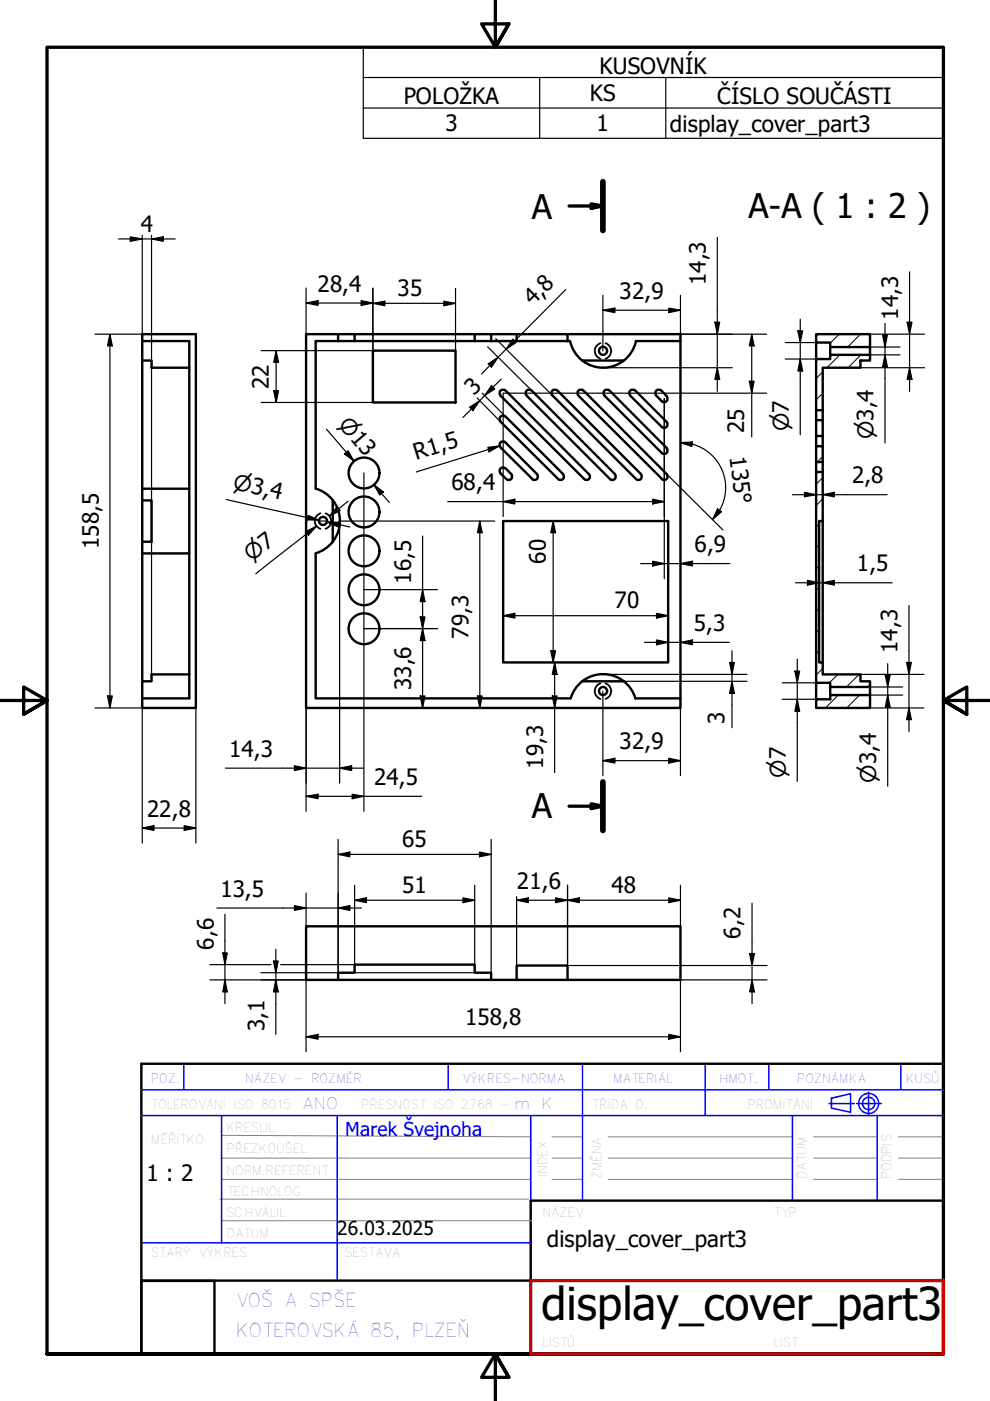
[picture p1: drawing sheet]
<svg xmlns="http://www.w3.org/2000/svg" width="210mm" height="297mm" viewBox="0 0 210 297" stroke-linecap="round" stroke-linejoin="round" font-family="sans-serif">
<g fill="none" stroke="#000" stroke-width=".21">
<path d="M173.5 70.9l-.5 .4M174.4 78.9l-1.4 1.3M177.9 70.9l-1.9 1.9M178.1 75.2l-2.8 2.8M182.4 70.9l-2.7 2.7M182.5 75.2l-2.7 2.8M184.5 73.3l-.3 .3M173.2 89.1l-.2 .1M174.4 83.4l-1.4 1.4M174.4 92.3l-.1 .1M174.4 96.8l-1.1 1.2M173.7 115.5l-.7 .7"/>
<path d="M173.7 111l-.7 .7M174.4 110.3l-.2 .2M174.4 105.8l-1.4 1.4M174.4 101.3l-1.4 1.4M173.7 138l-.7 .6M173.7 133.5l-.7 .6M173.7 129l-.7 .7M173.7 124.5l-.7 .6M173.7 120l-.7 .6M174.4 141.7l-1.4 1.4M177.7 143l-1.9 1.8M177.7 147.4l-2.7 2.7"/>
<path d="M182.2 143l-2.7 2.7M182.2 147.4l-2.7 2.7M184.5 145.1l-.5 .6M184.5 149.7l-.5 .4"/>
</g>
<path d="M127.3 72.8a1.72 1.72 0 0 0-1.2 1.6 1.72 1.72 0 0 0 1.2 1.7M128.4 72.8a1.73 1.73 0 0 1 1.2 1.6 1.73 1.73 0 0 1-1.2 1.7M67.9 108.8a1.72 1.72 0 0 0-1.2 1.7 1.72 1.72 0 0 0 1.2 1.6M69 108.8a1.73 1.73 0 0 1 1.2 1.7 1.73 1.73 0 0 1-1.2 1.6M127.3 144.9a1.72 1.72 0 0 0-1.2 1.6 1.72 1.72 0 0 0 1.2 1.7M128.4 144.9a1.73 1.73 0 0 1 1.2 1.6 1.73 1.73 0 0 1-1.2 1.7" fill="none" stroke="#000" stroke-width=".38"/>
<g fill="none" stroke="#000" stroke-width=".51">
<path d="M30.2 72.3v33.8M30.2 76.4h1.9v1.6h8M71.7 70.9h-6.8v79.2h79.4v-2h-9.6a7.1 7.1 0 0 0-11.2-3.7M71.7 72.3h32.4M71.7 70.9h32.4v1.4M71.7 72.3h-4.8v31.3M71.7 70.9v1.4M75.2 70.9v1.4M79.1 74.3h17.5v11h-17.5zM100.6 70.9v1.4M104.1 72.3h5.4M104.1 70.9h5.4"/>
<path d="M109.5 70.9h10.8v1.4h-10.8zM120.3 72.3h.6l.7 2 .8 1.2 1.1 1M120.3 70.9h24v1.4h-9.5M123.4 76.4h8.8M134.8 72.3a7.1 7.1 0 0 1-11.3 4.2M144.3 72.3v75.8M173 76.1h3v-.9h8.5v1.2h-2.1v1.6h-8v9h-1.4zM173 70.9h11.5v2.7h-8.5v-1h-3zM173 72.6v3.5M176 73.6v1.6M184.5 73.6v1.6M106.1 94.9l6.7 6.6"/>
<path d="M106.1 94.8a.73 .73 0 0 1 0-1 .73 .73 0 0 1 1.1 0l6.7 6.7M107.2 99.3a.73 .73 0 0 0-1.1 0 .73 .73 0 0 0 0 1.1M107.2 88.3a.73 .73 0 0 0-1.1 0 .73 .73 0 0 0 0 1.1l12.2 12.1M107.2 99.3l1.2 1.2M107.2 88.3l12.2 12.2M122.6 83.9l17.7 17.6M123.7 82.8a.73 .73 0 0 0-1.1 0 .73 .73 0 0 0 0 1M123.7 82.8l17.7 17.7M129.2 82.8a.73 .73 0 0 0-1 0 .73 .73 0 0 0 0 1l12.1 12.3M129.2 82.8l12.2 12.2M134.7 82.8a.73 .73 0 0 0-1.1 0 .73 .73 0 0 0 0 1l6.7 6.7M134.7 82.8l6.7 6.7"/>
<path d="M141.3 89.5a.73 .73 0 0 1 0 1 .73 .73 0 0 1-1 0M141.3 95a.73 .73 0 0 1 0 1 .73 .73 0 0 1-1 0M141.3 84a.73 .73 0 0 1 0 1.1 .73 .73 0 0 1-1 0M141.4 84l-1.2-1.2a.73 .73 0 0 0-1 0 .73 .73 0 0 0 0 1l1.1 1.3M173 89.1h1.4v3.3h-1.4zM173 94.6h1.4v3.4h-1.4zM173 87v2.1M173 92.4v2.2M173 98v2.1M174.4 87v2.1M174.4 92.4v2.2M174.4 98v2.1"/>
<path d="M30.2 114.9v35.2h11.3v-79.2h-11.3v1.4h9.9v75.8h-9.9M30.2 106.1h1.9v8.8h-1.9M30.2 117.3h9.9M30.2 103.6h9.9M30.2 106.1v8.8M66.9 117.3v30.8h54.1M66.9 103.6a7.1 7.1 0 0 1 5.2 6.8 7.1 7.1 0 0 1-5.2 6.9M70.5 106.1v8.8M106.1 100.4l1.2 1.1M106.7 110.5h35v29.9h-35zM108.4 100.5a.73 .73 0 0 1 0 1.1 .73 .73 0 0 1-1.1 0M113.8 100.5a.73 .73 0 0 1 0 1.1 .73 .73 0 0 1-1 0"/>
<path d="M119.4 100.5a.73 .73 0 0 1 0 1.1 .73 .73 0 0 1-1.1 0M124.8 100.5l-17.6-17.7a.73 .73 0 0 0-1.1 0 .73 .73 0 0 0 0 1l17.7 17.7M124.9 100.5a.73 .73 0 0 1 0 1.1 .73 .73 0 0 1-1.1 0M130.3 100.5a.73 .73 0 0 1 0 1.1 .73 .73 0 0 1-1 0M130.4 100.5l-17.7-17.7a.73 .73 0 0 0-1 0 .73 .73 0 0 0 0 1l17.6 17.7M135.9 100.5a.73 .73 0 0 1 0 1.1 .73 .73 0 0 1-1.1 0M135.9 100.5l-17.7-17.7a.73 .73 0 0 0-1.1 0 .73 .73 0 0 0 0 1l17.7 17.7M141.3 100.5a.73 .73 0 0 1 0 1.1 .73 .73 0 0 1-1 0M173 100.1h1.4v10.4h-.7v29.9h.7v2.6h8v1.4h2.1v1.3h-8.5v-.9h-3zM174.4 110.5v29.9M40.1 143h-8v1.4h-1.9M123.4 144.4h8.8"/>
<path d="M123.5 144.4l-1.4 1.4-.6 1.1-.5 1.2M173 148.3h3v-.9h8.5v2.7h-11.5zM173 144.8v3.5M176 145.7v1.7M184.5 145.7v1.7M71.7 207.8h-6.8v-11.4h79.4v11.4h-24v-3.1h-10.8v3.1M71.7 207.8h48.6M71.7 207.8v-1.6h3.5v-1.7h25.4v1.7h3.5v1.6"/>
<circle cx="127.9" cy="74.4" r=".86"/>
<circle cx="68.5" cy="110.4" r=".86"/>
<circle cx="77.2" cy="100.3" r="3.3"/>
<circle cx="77.2" cy="108.5" r="3.3"/>
<circle cx="77.2" cy="116.8" r="3.3"/>
<circle cx="77.2" cy="133.3" r="3.3"/>
<circle cx="77.2" cy="125" r="3.3"/>
<circle cx="127.9" cy="146.5" r=".86"/>
</g>
<path d="M77 16.4v-6.4h123v6.4M77 16.4h123v6.5M77 16.4v12.9h123v-6.4M114.4 16.4v12.9M141.2 16.4v12.9M77 22.9h123" fill="none" stroke="#000" stroke-width=".25"/>
<path d="M127.8 38.5v10.4M127.8 165.8v10.3" fill="none" stroke="#000" stroke-width="1.2"/>
<path d="M120.6 43.7h7.2M125.3 43.2l2.5 .5-2.5 .5zM120.6 170.9h7.2M125.3 170.4l2.5 .5-2.5 .5z" fill="none" stroke="#000" stroke-width=".7"/>
<path d="M125.3 43.2l2.5 .5-2.5 .5zM125.3 170.4l2.5 .5-2.5 .5z" fill="#000"/>
<path d="M105 0v10l-2.9-4.9h5.8l-2.9 4.9 2.9-4.9M0 148.5h10l-5-2.8v5.7l5-2.9-5 2.9M210 148.5h-10l5-2.8v5.7l-5-2.9 5 2.9M10 287.1v-277.1h190v277.1h-190h190M107.9 292l-2.9-4.9 2.9 4.9h-5.8l2.9-4.9v9.9" fill="none" stroke="#000" stroke-width=".7"/>
<!-- layer: 1_SILNA -->
<path d="M200 254.6h-87.5v16.9M30 271.6h15.5v15.5h-15.5zM30 271.5h82.6M200 271.4v-45.9h-170v61.6h82.6" fill="none" stroke="#000" stroke-width=".51"/>
<!-- layer: 2_SLABA -->
<g fill="none" stroke="#808080" stroke-width=".21">
<path d="M46.6 254.2h65.5M47 245.5h65.5M47 240.7l65.5 .3M47 250h65.5M47.2 258.8h65.6M117 241h6.5M117 245.5h6.5M117 250h6.5M129 241h39M129 245.5h39M129 250h39M172.5 241h13.5"/>
<path d="M172.5 245.5h13.5M172.5 250h13.5M190.5 241h9.5M190.5 245.5h9.5M190.5 250h9.5"/>
</g>
<!-- layer: 8_TEXTY -->
<g fill="none" stroke="#00f" stroke-width=".32">
<path d="M30 236.5h170M30 231.1h170M39 225.5v5.6M47 236.6v27M71.5 236.5v35M95 225.5v5.6M112.5 236.5v18.1M123.5 225.5v29.1M149.5 225.5v11M163 225.5v5.6M168 236.5v18.1M175.8 234h5.3"/>
<path d="M176.3 232.8l4-.9v3.9l-4-.9zM181.6 234h5.3M184.1 231.6v4.7M186 236.5v18.1M191 225.5v5.6M30 263.5h82.5"/>
<circle cx="184.2" cy="234" r="2.13"/>
<circle cx="184.2" cy="234" r="1.3"/>
</g>
<!-- layer: 3_TUCNA -->
<path d="M112.6 271.5h87.4M200 271.4v15.7h-87.5v-15.6" fill="none" stroke="#c00" stroke-width=".7"/>
<g fill="none" stroke="#000" stroke-width=".25">
<path d="M25.1 50.7h12M27.6 50.2l2.6 .5-2.6 .5zM30.2 49.9v67.4M32.1 50.7l2.5-.5v1zM32.1 49.9v93.1M152.1 50.3v32.7M192.8 57.6v25.4M20.1 70.9h10.1M23.3 70.9l.5 2.4h-1zM23.3 70.9v79.2M58.5 74.3l.6 2.5h-1.1zM58.5 74.3v11"/>
<path d="M64.9 64.2l2.5-.5v1.1zM64.9 61.1v9.8M64.9 64.2h14.2M76.6 63.7l2.5 .5-2.5 .6zM79.1 64.3l2.5-.4v.9zM79.1 61.1v13.2h-23.7M79.1 64.3h17.5M94.1 63.9l2.5 .4-2.5 .5zM96.6 61.1v13.2M103.4 73.5l9.3 9.3M103.5 77.1l2.1-1.4-1.4 2.1zM105.1 71.8l12.1 12.1"/>
<path d="M108.7 71.9l.7 .7-2.1 1.4zM120 61.4l-17.9 17.9M127.8 65.8l2.6-.5v1zM127.8 70.9h34.8M127.8 62.6v11.8M127.8 65.8h16.5M127.8 78h27.5M141.8 65.3l2.5 .5-2.5 .5zM144.3 62.6v9.7M151.6 68.3h1l-.5 2.6zM152.1 78l.5 2.4h-1zM159.4 70.9l.5 2.4h-1z"/>
<path d="M159.4 70.9v21.7M166.5 76.1h6.5M166.5 72.6h6.5M169.2 70.2h1l-.5 2.4zM169.7 76.1l.5 2.6h-1zM169.7 67.7v24.5M182.4 78h13.6M184.5 70.9h11.5M184.5 73.6h6.3M184.5 75.2h6.3M187.1 71h1.1l-.6 2.6zM187.6 75.2l.6 2.6h-1.1z"/>
<path d="M187.6 68.6v25.3M192.3 68.3h1.1l-.6 2.6zM192.8 78l.6 2.4h-1.1zM55.4 85.3h23.7M58 82.9h1.1l-.6 2.4zM69.2 91l5.9 6.8-1.7-1.9M73 96.3l.8-.7 1.3 2.2zM99.6 86.3l2.1-1.4-1.4 2.1zM101.2 84.4l4.9 5M102.2 83.4l5 4.9M103.4 94.9l2.5-.4-2.2 1.3zM104.2 81.8l.7 .7-2.2 1.4z"/>
<path d="M105.9 94.5l-17.6 5.6M106.3 80.4l-8.1 8.1M140.8 84.5v38.2M144.3 93.8l2.5-.1-.1 1zM144.3 93.8l2.4 .4M146.8 94.2a9.6 9.6 0 0 1 5.8 14l-1.5 2M158.9 80.8h1l-.5 2.6zM162.6 83.4h-55.9v26.1M47.9 105.9l19.7 4.4-2.4-.6M64.8 112.7l2.3-1.1-1.7 1.9zM64.9 110.5h.3M65.2 113.1l1.9-1.5-12.9 10.1"/>
<path d="M65.3 109.3l2.3 1-2.5-.1zM67.5 110.5h2M69.3 110.7h2.6l-.3 1zM69.3 110.7l4.9 1M71.5 107.4l.6 .9-2.3 1.1zM71.8 110.5h33.1M72 110.5v55.5M73.8 106.3l-4 3.1M77.2 100.3v71.7M79.2 102.7l2.1 1.6-.8 .7zM79.2 102.7l3.3 3.8M89.6 113.7v36.4"/>
<path d="M94.9 106.3h45.9M101.7 110.5l.5 2.5h-1zM101.7 110.5v39.6M106.7 106.3l2.5-.5v1.1zM117.3 110.5l.5 2.5h-1zM117.3 110.5v29.9M135.8 119.5h18.9M138.4 119l2.4 .5-2.4 .5zM138.4 105.8l2.4 .5-2.4 .6zM141.4 100.5l11.9 11.9M144.3 119.5l2.5-.5v1zM152.1 107.9l.9 .6-1.9 1.7z"/>
<path d="M168 104.9h20.1M170.6 104.4l2.4 .5-2.4 .4zM174.4 104.9l2.5-.5v.9zM77.2 133.3h15.6M77.2 125h15.6M89.1 130.8h1l-.5 2.5zM89.6 133.3l.5 2.5h-1zM89.6 125l.5 2.6h-1zM106.7 130.5l2.5-.5v1zM106.7 130.5h35M116.8 138h1l-.5 2.4zM136.7 136.2h17.9"/>
<path d="M139.2 130l2.5 .5-2.5 .5zM139.2 135.7l2.5 .5-2.5 .5zM144.3 136.2l2.5-.5v1zM155.2 138v16.3M168.7 123.6h20.5M169 139.7v26M171.2 123l2.5 .6-2.5 .5zM174.4 123.6l2.5-.6v1.1zM192.7 128.4v26.7M20.1 150.1h10.1M22.8 147.6h1l-.5 2.5zM30.2 148.1v30.6"/>
<path d="M41.5 150.1v28.6M64.9 150.1v21.9M89.1 147.6h1l-.5 2.5zM101.2 147.6h1l-.5 2.5zM117.1 147.6h1l-.5 2.5zM117.6 140.4l.5 2.6h-1zM117.6 140.4v23.4M127.8 146.5v18M127.8 143h30.6M132.2 144.4h26.2M144.3 148.1v16.4M154.7 140.4h1l-.5 2.6z"/>
<path d="M155.2 144.4l.5 2.6h-1zM165.9 148.3h7.1M165.9 144.8h7.1M168.5 142.3h1l-.5 2.5zM169 148.3l.5 2.5h-1zM182.4 143h13.5M184.5 150.1h11.4M184.5 145.7h6.9M184.5 147.4h6.9M187.7 143.2h1l-.5 2.5zM188.2 147.4l.5 2.5h-1zM188.2 140.7v26"/>
<path d="M192.2 140.4h1l-.5 2.6zM192.7 150.1l.5 2.5h-1zM30.2 175.6l2.4-.5v1zM30.2 175.6h11.3M39.1 175.1l2.4 .5-2.4 .5zM47.8 162.9h29.2M62.4 162.4l2.5 .5-2.5 .5zM64.9 168.8l2.5-.4v.9zM64.9 168.8h24.5M71.7 178v28.2M72 162.9l2.5-.5v1zM74.7 168.4l2.5 .4-2.5 .5z"/>
<path d="M104.1 178v28.2M127.8 161.3l2.6-.5v1zM127.8 161.3h16.5M141.8 160.8l2.5 .5-2.5 .5zM46 192.5h30.6M47.7 193.9v18.9M62.4 192l2.5 .5-2.5 .5zM64.9 189.3v7.1M71.7 181.2l2.5-.6v1.1zM71.7 192.5l2.5-.5v1zM71.7 181.2h32.4M75.2 190.9l2.5-.5v1z"/>
<path d="M75.2 187.7v16.8h-15.7M75.2 190.9h25.4M98.2 190.4l2.4 .5-2.4 .5zM100.6 187.7v16.8M101.7 180.6l2.4 .6-2.4 .5zM109.5 190.9l2.5-.5v1zM109.5 190.9h34.8M109.5 190.1v14.6M117.8 190.4l2.5 .5-2.5 .5zM120.3 190.9l2.5-.5v1zM120.3 187.7v17h42.3M141.8 190.4l2.5 .5-2.5 .5z"/>
<path d="M144.3 187.7v8.7M159.4 191.5v21.3M44.5 207.8h27.2M44.5 204.5h13M47.2 202h1l-.5 2.5zM47.7 207.8l.5 2.5h-1zM55.3 206.2h45.3M58 203.8h1l-.5 2.4zM58.5 207.8l.5 2.5h-1zM58.5 201.3v18M64.9 219.8l2.5-.5v1zM64.9 219.8h79.4"/>
<path d="M64.9 207.8v15.2M120.3 207.8h42.3M141.8 219.3l2.5 .5-2.5 .5zM144.3 207.8v15.2M158.9 202.2h1.1l-.6 2.5zM159.4 207.8l.6 2.5h-1.1z"/>
</g>
<g fill="#000">
<path d="M27.6 50.2l2.6 .5-2.6 .5zM32.1 50.7l2.5-.5v1zM23.3 70.9l.5 2.4h-1zM58.5 74.3l.6 2.5h-1.1zM64.9 64.2l2.5-.5v1.1zM76.6 63.7l2.5 .5-2.5 .6zM79.1 64.3l2.5-.4v.9zM94.1 63.9l2.5 .4-2.5 .5zM103.5 77.1l2.1-1.4-1.4 2.1zM108.7 71.9l.7 .7-2.1 1.4zM127.8 65.8l2.6-.5v1zM141.8 65.3l2.5 .5-2.5 .5z"/>
<path d="M151.6 68.3h1l-.5 2.6zM159.4 70.9l.5 2.4h-1zM169.2 70.2h1l-.5 2.4zM169.7 76.1l.5 2.6h-1zM187.1 71h1.1l-.6 2.6zM187.6 75.2l.6 2.6h-1.1zM192.3 68.3h1.1l-.6 2.6zM58 82.9h1.1l-.6 2.4zM73 96.3l.8-.7 1.3 2.2zM99.6 86.3l2.1-1.4-1.4 2.1zM103.4 94.9l2.5-.4-2.2 1.3zM104.2 81.8l.7 .7-2.2 1.4z"/>
<path d="M144.3 93.8l2.5-.1-.1 1zM152.1 78l.5 2.4h-1zM158.9 80.8h1l-.5 2.6zM192.8 78l.6 2.4h-1.1zM65.3 109.3l2.3 1-2.5-.1zM64.8 112.7l2.3-1.1-1.7 1.9zM71.5 107.4l.6 .9-2.3 1.1zM69.3 110.7h2.6l-.3 1zM79.2 102.7l2.1 1.6-.8 .7zM101.7 110.5l.5 2.5h-1zM106.7 106.3l2.5-.5v1.1zM117.3 110.5l.5 2.5h-1z"/>
<path d="M138.4 105.8l2.4 .5-2.4 .6zM144.3 119.5l2.5-.5v1zM152.1 107.9l.9 .6-1.9 1.7zM170.6 104.4l2.4 .5-2.4 .4zM174.4 104.9l2.5-.5v.9zM89.1 130.8h1l-.5 2.5zM89.6 133.3l.5 2.5h-1zM89.6 125l.5 2.6h-1zM106.7 130.5l2.5-.5v1zM116.8 138h1l-.5 2.4zM138.4 119l2.4 .5-2.4 .5zM139.2 130l2.5 .5-2.5 .5z"/>
<path d="M139.2 135.7l2.5 .5-2.5 .5zM144.3 136.2l2.5-.5v1zM171.2 123l2.5 .6-2.5 .5zM174.4 123.6l2.5-.6v1.1zM22.8 147.6h1l-.5 2.5zM89.1 147.6h1l-.5 2.5zM101.2 147.6h1l-.5 2.5zM117.1 147.6h1l-.5 2.5zM117.6 140.4l.5 2.6h-1zM154.7 140.4h1l-.5 2.6zM155.2 144.4l.5 2.6h-1zM168.5 142.3h1l-.5 2.5z"/>
<path d="M169 148.3l.5 2.5h-1zM187.7 143.2h1l-.5 2.5zM188.2 147.4l.5 2.5h-1zM192.2 140.4h1l-.5 2.6zM192.7 150.1l.5 2.5h-1zM30.2 175.6l2.4-.5v1zM39.1 175.1l2.4 .5-2.4 .5zM62.4 162.4l2.5 .5-2.5 .5zM64.9 168.8l2.5-.4v.9zM72 162.9l2.5-.5v1zM74.7 168.4l2.5 .4-2.5 .5zM127.8 161.3l2.6-.5v1z"/>
<path d="M141.8 160.8l2.5 .5-2.5 .5zM62.4 192l2.5 .5-2.5 .5zM71.7 181.2l2.5-.6v1.1zM71.7 192.5l2.5-.5v1zM75.2 190.9l2.5-.5v1zM98.2 190.4l2.4 .5-2.4 .5zM101.7 180.6l2.4 .6-2.4 .5zM109.5 190.9l2.5-.5v1zM117.8 190.4l2.5 .5-2.5 .5zM120.3 190.9l2.5-.5v1zM141.8 190.4l2.5 .5-2.5 .5zM47.2 202h1l-.5 2.5z"/>
<path d="M47.7 207.8l.5 2.5h-1zM58 203.8h1l-.5 2.4zM58.5 207.8l.5 2.5h-1zM64.9 219.8l2.5-.5v1zM158.9 202.2h1.1l-.6 2.5zM159.4 207.8l.6 2.5h-1.1zM141.8 219.3l2.5 .5-2.5 .5z"/>
</g>
<text font-size="9.6" x="114.8" y="279.8">display_cover_part3</text>
<g font-size="7.2">
<text x="112.8" y="46.3">A</text>
<text x="158.7" y="46.2">A-A ( 1 : 2 )</text>
<text x="112.8" y="173.5">A</text>
</g>
<g font-size="4.8">
<text x="127.1" y="15.7">KUSOVNÍK</text>
<text x="85.6" y="22.1">POLOŽKA</text>
<text x="125" y="21.4">KS</text>
<text x="152.1" y="22.1">ČÍSLO SOUČÁSTI</text>
<text x="94.4" y="27.9">3</text>
<text x="126.5" y="27.9">1</text>
<text x="142" y="27.9">display_cover_part3</text>
<text x="29.8" y="49.1">4</text>
<text x="67.3" y="61.8">28,4</text>
<text x="84.3" y="62.7">35</text>
<text x="113" y="64.9" transform="rotate(-45 113 64.9)">4,8</text>
<text x="131.4" y="63.4">32,9</text>
<text x="149.7" y="60.4" transform="rotate(-90 149.7 60.4)">14,3</text>
<text x="190.4" y="67.7" transform="rotate(-90 190.4 67.7)">14,3</text>
<text x="57" y="82.5" transform="rotate(-90 57 82.5)">22</text>
<text x="100.5" y="83.9" transform="rotate(-45 100.5 83.9)">3</text>
<text x="157.8" y="91.9" transform="rotate(-90 157.8 91.9)">25</text>
<text x="88.3" y="97.5" transform="rotate(-17 88.3 97.5)">R1,5</text>
<text x="154.7" y="97" transform="rotate(83 154.7 97)">135°</text>
<text x="95.7" y="103.9">68,4</text>
<text x="180.7" y="102.5">2,8</text>
<text x="21" y="116.4" transform="rotate(-90 21 116.4)">158,5</text>
<text x="115.7" y="119.5" transform="rotate(-90 115.7 119.5)">60</text>
<text x="147.3" y="117.1">6,9</text>
<text x="87.2" y="123.7" transform="rotate(-90 87.2 123.7)">16,5</text>
<text x="181.7" y="121.1">1,5</text>
<text x="130.3" y="129">70</text>
<text x="99.3" y="135.5" transform="rotate(-90 99.3 135.5)">79,3</text>
<text x="147.1" y="133.8">5,3</text>
<text x="190.3" y="138.5" transform="rotate(-90 190.3 138.5)">14,3</text>
<text x="87.2" y="146.4" transform="rotate(-90 87.2 146.4)">33,6</text>
<text x="153.6" y="153.5" transform="rotate(-90 153.6 153.5)">3</text>
<text x="48.6" y="160.5">14,3</text>
<text x="131.4" y="158.9">32,9</text>
<text x="79.3" y="166.5">24,5</text>
<text x="115.2" y="163.1" transform="rotate(-90 115.2 163.1)">19,3</text>
<text x="31.2" y="173.2">22,8</text>
<text x="85.3" y="179.6">65</text>
<text x="46.7" y="190.2">13,5</text>
<text x="85.3" y="189.3">51</text>
<text x="109.6" y="188.5">21,6</text>
<text x="129.7" y="189.3">48</text>
<text x="45.3" y="201.3" transform="rotate(-90 45.3 201.3)">6,6</text>
<text x="157" y="199" transform="rotate(-90 157 199)">6,2</text>
<text x="56.1" y="218.6" transform="rotate(-90 56.1 218.6)">3,1</text>
<text x="98.6" y="217.4">158,8</text>
<text x="31.1" y="250.4">1 : 2</text>
<text x="116" y="264.5">display_cover_part3</text>
</g>
<g font-size="4.6">
<text x="71.6" y="90" transform="rotate(50 71.6 90)">⌀13</text>
<text x="167.3" y="91.4" transform="rotate(-90 167.3 91.4)">⌀7</text>
<text x="185.2" y="93.1" transform="rotate(-90 185.2 93.1)">⌀3,4</text>
<text x="49.2" y="103.7" transform="rotate(13 49.2 103.7)">⌀3,4</text>
<text x="53.3" y="119.2" transform="rotate(-38 53.3 119.2)">⌀7</text>
<text x="166.6" y="164.9" transform="rotate(-90 166.6 164.9)">⌀7</text>
<text x="185.8" y="165.9" transform="rotate(-90 185.8 165.9)">⌀3,4</text>
</g>
<text font-size="4.1" fill="#00f" x="73.2" y="240.8">Marek Švejnoha</text>
<text font-size="4.1" x="71.5" y="261.9">26.03.2025</text>
<g font-size="4" fill="#00f">
<text x="50" y="277">VOŠ A SPŠE</text>
<text x="50" y="283.5">KOTEROVSKÁ 85, PLZEŇ</text>
</g>
<g font-size="3.3" fill="#00f">
<text x="64" y="235.1">ANO</text>
<text x="109" y="235.1">m K</text>
</g>
<g font-size="2.7" fill="#00f">
<text x="32" y="229.5">POZ.</text>
<text x="52" y="229.5">NÁZEV - ROZMĚR</text>
<text x="98" y="229.5">VÝKRES-NORMA</text>
<text x="130" y="229.5">MATERIÁL</text>
<text x="152.5" y="229.5">HMOT.</text>
<text x="169" y="229.5">POZNÁMKA</text>
<text x="192" y="229.5">KUSŮ</text>
</g>
<g font-size="2.7" fill="#808080">
<text x="32" y="235.1">TOLEROVÁNÍ ISO 8015</text>
<text x="76.6" y="235.1">PŘESNOST ISO 2768 -</text>
<text x="125.5" y="235.1">TŘÍDA O.</text>
<text x="158.5" y="235.1">PROMÍTÁNÍ</text>
<text x="32" y="242.6">MĚŘÍTKO</text>
<text x="48" y="244.5">PŘEZKOUŠEL</text>
<text x="48" y="240">KRESLIL</text>
<text x="48" y="249">NORM.REFERENT</text>
<text x="116" y="249.5" transform="rotate(-90 116 249.5)">INDEX</text>
<text x="127.5" y="250" transform="rotate(-90 127.5 250)">ZMĚNA</text>
<text x="171" y="250" transform="rotate(-90 171 250)">DATUM</text>
<text x="48" y="253.5">TECHNOLOG</text>
<text x="48" y="262.6">DATUM</text>
<text x="48" y="258">SCHVÁLIL</text>
<text x="115" y="258">NÁZEV</text>
<text x="164" y="258">TYP</text>
<text x="32" y="266.6">STARÝ VÝKRES</text>
<text x="73" y="266.6">SESTAVA</text>
</g>
</svg>
